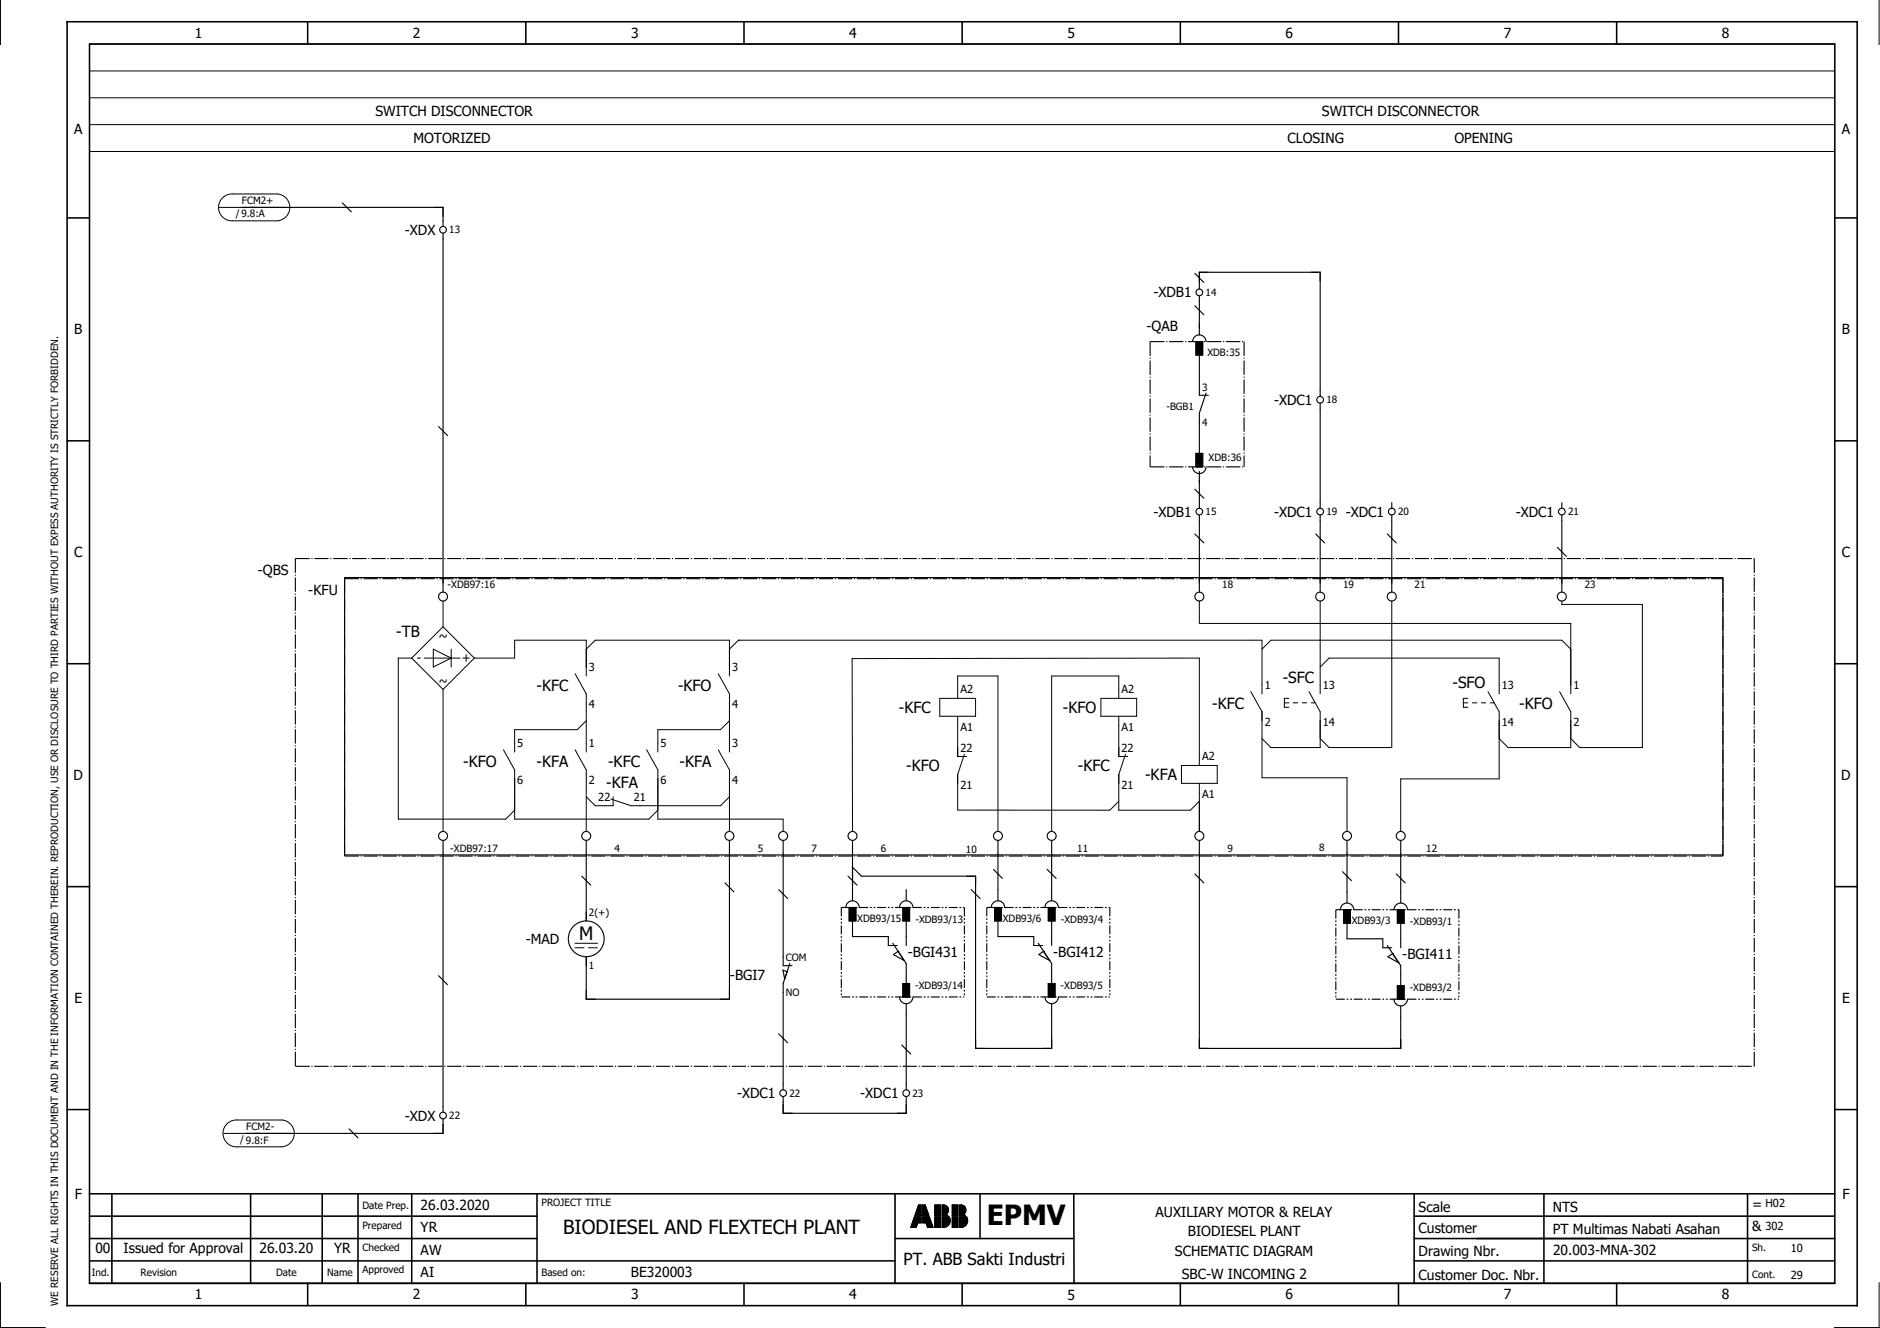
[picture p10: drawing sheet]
<svg xmlns="http://www.w3.org/2000/svg" width="297mm" height="210mm" viewBox="0 0 297 210" stroke-linecap="round" stroke-linejoin="round" font-family="sans-serif">
<g fill="none" stroke="#000" stroke-width=".25">
<path d="M10.6 3.4h282.8v203h-282.8zM14.1 7h275.8v195.8h-275.8zM48.6 3.4v3.6M83.1 3.4v3.6M117.6 3.4v3.6M152 3.4v3.6M186.5 3.4v3.6M221 3.4v3.6M255.4 3.4v3.6M10.6 34.4h3.5M289.9 34.4h3.5M10.6 69.7h3.5"/>
<path d="M289.9 69.7h3.5M10.6 104.9h3.5M289.9 104.9h3.5M10.6 140.1h3.5M289.9 140.1h3.5M10.6 175.4h3.5M289.9 175.4h3.5M14.1 195.8h70.7M14.1 188.7h275.8M14.1 192.2h70.7M14.1 199.3h127.3M17.7 188.7v14.1"/>
<path d="M39.6 188.7v14.1M50.9 188.7v14.1M56.6 188.7v14.1M65.1 188.7v14.1M84.8 188.7v14.1M141.4 195.8h28.3M141.4 188.7v14.2M154.8 188.7v7.1M169.7 188.7v14.2M223.4 195.8h66.5M223.4 188.7v14.1M223.4 192.2h66.5"/>
<path d="M223.4 199.3h66.5M243.9 188.7v14.1M276.1 188.7v14.2M14.1 202.9h275.8M48.6 202.8v3.6M83.1 202.8v3.6M117.6 202.8v3.6M152 202.8v3.6M186.5 202.8v3.6M221 202.8v3.6M255.4 202.8v3.6"/>
</g>
<g fill="none" stroke="#000" stroke-width=".16">
<path d="M.1 0v7M296.9 0v7M14.1 11.2h275.8M14.1 15.5h275.8M14.1 19.7h275.8M14.1 7h275.8M14.1 23.9h275.8M34.6 32.8h10.7M35.2 31.2l1-.5h.6h7a2.13 2.13 0 0 1 2 2.1 2.13 2.13 0 0 1-2 2.1h-7a2.12 2.12 0 0 1-2.1-1.3 2.12 2.12 0 0 1 .5-2.4zM70 95v4.1M70 99.1l-4.9 4.9M70 99.1l4.9 4.9"/>
<path d="M189.5 95v3.5h58.7v11.2M208.6 95v14.7M219.9 95v23.2h-9.9l-1.4-1.5M246.8 95v.5h12.7v22.7h-9.9l-1.4-1.5M65.1 104h-2.2v25.5h17l1.4-1.4M65.1 104l4.9 5M67 104h5.7M68.5 102.6l2.8 1.4-2.8 1.4zM70 109v22.4M71.3 102.6v2.8M74.9 104h6.4v-2.8h11.3v5.6M74.9 104l-4.9 5"/>
<path d="M79.5 118.5l1.8 3.2v7.8h21.2l1.4-1.4M90.9 106.5l1.7 3.2v9.2M90.9 118.5l1.7 3.2v9.7M92.6 113.9l-1.4 1.4h-9.9v3.6M92.6 102.6l1.4-1.4h21.3v5.6M102.2 118.5l1.7 3.2v7.8h19.8v1.9M113.5 106.5l1.8 3.2v9.2M113.5 118.5l1.8 3.2v9.7M115.3 113.9l-1.5 1.4h-9.9v3.6M116.7 101.2h.1M116.7 101.2h82.7v8.5M116.7 101.2l-1.4 1.4"/>
<path d="M148.5 110.4h5.6v2.8h-5.6zM151.3 110.4v-3.6h6.4v24.6M151.3 113.2v6.4h1.4M152.4 119.2l-1.1 3.2v5.7M173.9 110.4h5.7v2.8h-5.7zM176.8 110.4v-3.6h-10.6v24.6M176.8 113.2v6.4h1.4M177.8 119.2l-1 3.2v5.7h11.3l1.4-1.5M197.6 109.3l1.8 3.2v10.4h13.4v8.5M199.4 102.6l1.4-1.4h46l1.4 1.4M202.9 111.1h.7M203.6 110.4h-.7v1.4h.7"/>
<path d="M204.3 111.1h.8M205.8 111.1h.7M206.8 109.3l1.8 3.2v5.7h-7.8l-1.4-1.5M207.2 111.1h.6M208.6 105.4l1.4-1.4h26.9v5.7M231.2 111.1h.7M231.9 110.4h-.7v1.4h.7M232.6 111.1h.7M234 111.1h.7M235.1 109.3l1.8 3.2v10.6h-15.6v8.3M235.5 111.1h.6M246.4 109.3l1.8 3.2v5.7h-9.9l-1.4-1.5"/>
<path d="M92.6 125.9l1.4 1.5h2.9v-1.5M115.3 125.9l-1.5 1.5h-14.1l-3.2-1.1M176.8 126.6l-1.4 1.5-24-.1M186.7 121h5.6v2.8h-5.6zM189.5 121v-17l-54.9 .1 .1 27.3M189.5 123.8v7.6M90.9 149.1h3.5M90.9 149.8h1.4M93 149.8h1.4M35.4 179.1h10.6M35.9 177.6l1-.5 .6-.1h7a2.13 2.13 0 0 1 2 2.1 2.13 2.13 0 0 1-2 2.2h-7a2.12 2.12 0 0 1-2.1-1.3 2.12 2.12 0 0 1 .5-2.4zM143.9 193.9v.1"/>
<path d="M144 193.7v.3M144 193.6v.4M144.1 193.4v.6M144.1 193.3v.7M144.2 193.1v.9M144.3 193v1M144.3 192.8v1.2M144.4 192.6v1.4M144.4 192.5v1.5M144.5 192.3h1.1v1h-.6l-.2 .7h-.9zM144.5 192.3v1.7M144.6 192v.1"/>
<path d="M144.6 192.3v1.7M144.6 191.8v.3M144.7 191.7v.4M144.7 192.3v1.7M144.8 191.5v.6M144.8 192.3v1.7M144.8 191.4v.7M144.8 192.3v1.6M144.9 191.2v.9M144.9 192.3v1.4M144.9 191.1v1M144.9 192.3v1.3"/>
<path d="M145 190.9v1.2M145 192.3v1.1M145 190.7v1.4M145 192.3v1M145.1 190.6v1.5M145.1 192.3v1M145.1 190.5h.5v1.6h-1.1zM145.1 190.5v1.6M145.2 190.5v1.6M145.2 192.3v1M145.3 190.5v1.6M145.3 192.3v1"/>
<path d="M145.4 190.5v1.6M145.4 192.3v1M145.5 190.5v1.6M145.5 192.3v1M145.8 190.5h.4l.6 1.6h-1zM145.8 192.3h1l.6 1.7h-.9l-.2-.7h-.5zM145.8 190.5v1.6M145.8 192.3v1M145.9 190.5v1.6M145.9 192.3v1M146 190.5v1.6M146 192.3v1"/>
<path d="M146.1 190.5v1.6M146.1 192.3v1M146.2 190.5v1.6M146.2 192.3v1M146.2 190.6v1.5M146.3 190.8v1.3M146.3 192.3v1M146.4 190.9v1.2M146.4 192.3v1.2M146.4 191.1v1M146.4 192.3v1.3M146.5 191.2v.9"/>
<path d="M146.5 192.3v1.5M146.5 191.4v.7M146.5 192.3v1.6M146.6 191.6v.5M146.6 192.3v1.7M146.6 191.7v.4M146.7 191.9v.2M146.7 192.3v1.7M146.7 192v.1M146.8 192.3v1.7M146.8 192.4v1.6M146.9 192.5v1.5"/>
<path d="M147 192.7v1.3M147 192.8v1.2M147.1 193v1M147.1 193.1v.9M147.2 193.3v.7M147.2 193.5v.5M147.3 193.6v.4M147.3 193.8v.2M147.4 193.9v.1M147.7 190.5h.9v1.6h-.9zM147.7 192.3h.9v1.7h-.9zM147.7 190.5v1.6"/>
<path d="M147.7 192.3v1.7M147.8 190.5v1.6M147.8 192.3v1.7M147.9 190.5v1.6M147.9 192.3v1.7M148 190.5v1.6M148 192.3v1.7M148.1 190.5v1.6M148.1 192.3v1.7M148.2 190.5v1.6M148.2 192.3v1.7M148.3 190.5v1.6"/>
<path d="M148.3 192.3v1.7M148.4 190.5v1.6M148.4 192.3v1.7M148.5 190.5v1.6M148.5 192.3v1.7M148.6 190.5v1.6M148.6 192.3v1.7M148.8 190.5a.82 .82 0 0 1 1 .4 .82 .82 0 0 1-.3 1l.3 .2h-1zM148.9 190.5v1.6M148.9 192.3v1.7M149 190.5v1.6M149 192.3v1.7"/>
<path d="M149.1 190.5v1.6M149.1 192.3v1.7M149.2 190.5v1.6M149.2 192.3v1.7M149.3 190.5v1.6M149.3 192.3v1.7M149.4 190.5v1.6M149.4 192.3v1.6M149.5 190.6v1.5M149.5 192.3v1.6M149.6 190.6v1.3M149.6 192v.1"/>
<path d="M149.6 192.3v1.6M149.6 190.7v1.2M149.7 190.7v1.1M149.7 192v.1M149.7 192.3v1.5M149.7 190.8v.9M149.7 192.1h.1M149.8 190.9v.7M149.8 192.3v1.4M149.8 191v.5M149.9 192.3v1.3M150 192.3a1.06 1.06 0 0 1-.9 1.7"/>
<path d="M150 192.3h-1.2v1.7h.3M150 192.4v1.1M150.1 192.5v.9M150.1 192.7v.5M150.4 190.5h1v1.6h-1zM150.4 192.3h1v1.7h-1zM150.5 190.5v1.6M150.5 192.3v1.7M150.6 190.5v1.6M150.6 192.3v1.7M150.7 190.5v1.6M150.7 192.3v1.7"/>
<path d="M150.8 190.5v1.6M150.8 192.3v1.7M150.9 190.5v1.6M150.9 192.3v1.7M151 190.5v1.6M151 192.3v1.7M151.1 190.5v1.6M151.1 192.3v1.7M151.2 190.5v1.6M151.2 192.3v1.7M151.3 190.5v1.6M151.3 192.3v1.7"/>
<path d="M151.6 190.5a.82 .82 0 0 1 1 .4 .82 .82 0 0 1-.4 1l.3 .2h-.9zM151.7 190.5v1.6M151.7 192.3v1.7M151.8 190.5v1.6M151.8 192.3v1.7M151.9 190.5v1.6M151.9 192.3v1.7M152 190.5v1.6M152 192.3v1.7M152.1 190.5v1.6M152.1 192.3v1.7M152.2 190.5v1.6"/>
<path d="M152.2 192.3v1.6M152.3 190.6v1.5M152.3 192.3v1.6M152.3 190.6v1.3M152.3 192v.1M152.4 190.7v1.1M152.4 192v.1M152.4 192.3v1.6M152.4 192.3v1.5M152.5 190.8v.9M152.5 192.1h.1M152.5 192.3v1.5"/>
<path d="M152.5 190.9v.7M152.5 192.3v1.4M152.6 191v.5M152.6 192.3v1.4M152.7 192.3v1.3M152.7 192.3a1.06 1.06 0 0 1-.9 1.7M152.7 192.3h-1.1v1.7h.2M152.8 192.4v1.1M152.8 192.5v.9M152.9 192.7v.5M.1 202.8v7h7M296.9 202.8v7h-7.1"/>
</g>
<g fill="none" stroke="#000" stroke-width=".18">
<path d="M38.2 32.8h31.8v3M54.1 32.1l1.4 1.4M70 36.8v56.8M188.4 54a1.06 1.06 0 0 1 1.1-1.1 1.06 1.06 0 0 1 1.1 1.1M188.8 48.3l1.4 1.5M188.8 43.2l1.4 1.4M189 54h1v2.1h-1zM189.5 45.7v-2.7h19.1v19.7M189.5 46.7v6.2M189.5 56.1v6.4h1.4M69.3 67.4l1.4 1.4M188.4 73.8a1.06 1.06 0 0 0 1.1 1.1 1.06 1.06 0 0 0 1.1-1.1"/>
<path d="M188.8 77.3l1.4 1.4M189 71.7h1v2.1h-1zM189.5 74.5v5.8M190.6 62.1l-1.1 3.2v6.4M208.6 63.7v16.6M219.9 79.4v.9M246.8 79.4v.9M54.4 91.3h217.8v43.8h-217.8zM188.8 84.4l1.4 1.4M189.5 81.4v12.2M207.9 84.4l1.4 1.4M208.6 81.4v12.2"/>
<path d="M219.2 84.4l1.4 1.4M219.9 81.4v12.2M246.1 86.5l1.4 1.4M246.8 81.4v12.2M70 132.8v43M91.9 138.5l1.4 1.4M92.6 132.8v12.8M114.5 139.5l1.5 1.5M115.3 132.8v25.1h-22.7v-6.7M123.7 132.8v19.8h1.5M134 138.5l1.4 1.4M134.7 132.8v9.6"/>
<path d="M134.7 137.1l1.4 1.4h18v27.2h12.1v-7.1M157 137.4l1.4 1.4M157.7 132.8v9.6M165.5 137.4l1.4 1.4M166.2 132.8v9.6M188.8 138.1l1.4 1.4M189.5 132.8v32.9h31.8v-6.7M212.1 137.8l1.4 1.4M212.8 132.8v9.9M220.6 138.1l1.4 1.4M221.3 132.8v9.9M69.3 154.2l1.4 1.4"/>
<path d="M123 140.6l1.4 1.4M124.4 153.6l-.7-.3 .3 1.4M124.8 152.3l-1.1 3.2v16.8M133.6 143.4a1.06 1.06 0 0 1 1.1-1 1.06 1.06 0 0 1 1.1 1M134.2 143.4h1v2.2h-1zM134.7 145.6v2.4h5.7v1.4h1.4M141.1 149.1l2.1 3.2v3.5M141.2 150.9l.7-.5 1 1.4zM141.9 150.4h.1M142.1 157.6a1.06 1.06 0 0 0 1.1 1 1.06 1.06 0 0 0 1-1M142.1 143.4a1.06 1.06 0 0 1 1.1-1 1.06 1.06 0 0 1 1 1M142.7 155.5h1v2.1h-1z"/>
<path d="M142.7 143.4h1v2.2h-1zM143.2 140.6v1.8M143.2 145.6v3.8M143.2 158.6v13.7M153.4 140.6l1.4 1.4M156.6 143.4a1.06 1.06 0 0 1 1.1-1 1.06 1.06 0 0 1 1 1M157.1 143.4h1.1v2.2h-1.1zM157.7 145.6v2.4h5.6v1.4h1.4M164 149.1l2.2 3.2v3.5M164.1 150.9l.8-.5 1 1.4zM164.9 150.4h.1M165.1 157.6a1.06 1.06 0 0 0 1.1 1 1.06 1.06 0 0 0 1-1"/>
<path d="M165.1 143.4a1.06 1.06 0 0 1 1.1-1 1.06 1.06 0 0 1 1 1M165.6 155.5h1.1v2.1h-1.1zM165.6 143.4h1.1v2.2h-1.1zM166.2 145.6v3.8M211.8 143.8a1.06 1.06 0 0 1 1-1.1 1.06 1.06 0 0 1 1.1 1.1M212.3 143.8h1.1v2.1h-1.1zM212.8 145.9v2.5h5.7v1.4h1.4M219.2 149.4l2.1 3.2v3.6M219.3 151.2l.7-.5 1 1.5zM220 150.7h.1M220.3 157.9a1.06 1.06 0 0 0 1 1.1 1.06 1.06 0 0 0 1.1-1.1M220.3 143.8a1.06 1.06 0 0 1 1-1.1 1.06 1.06 0 0 1 1.1 1.1"/>
<path d="M220.8 155.8h1v2.1h-1zM220.8 143.8h1v2.1h-1zM221.3 145.9v3.9M55.2 178.4l1.4 1.5M70 176.8v2.3h-31.1M123 163.4l1.4 1.4M123.7 173.3v2.7h19.5v-2.7M142.5 165.2l1.4 1.4"/>
<circle cx="70" cy="36.3" r=".53"/>
<circle cx="189.5" cy="46.2" r=".53"/>
<circle cx="208.6" cy="63.2" r=".53"/>
<circle cx="70" cy="94.3" r=".71"/>
<circle cx="189.5" cy="80.9" r=".53"/>
<circle cx="189.5" cy="94.3" r=".71"/>
<circle cx="208.6" cy="80.9" r=".53"/>
<circle cx="208.6" cy="94.3" r=".71"/>
<circle cx="219.9" cy="80.9" r=".53"/>
<circle cx="219.9" cy="94.3" r=".71"/>
<circle cx="246.8" cy="80.9" r=".53"/>
<circle cx="246.8" cy="94.3" r=".71"/>
<circle cx="70" cy="132.1" r=".71"/>
<circle cx="92.6" cy="132.1" r=".71"/>
<circle cx="115.3" cy="132.1" r=".71"/>
<circle cx="123.7" cy="132.1" r=".71"/>
<circle cx="134.7" cy="132.1" r=".71"/>
<circle cx="157.7" cy="132.1" r=".71"/>
<circle cx="166.2" cy="132.1" r=".71"/>
<circle cx="189.5" cy="132.1" r=".71"/>
<circle cx="212.8" cy="132.1" r=".71"/>
<circle cx="221.3" cy="132.1" r=".71"/>
<circle cx="92.6" cy="148.4" r="2.83"/>
<circle cx="70" cy="176.3" r=".53"/>
<circle cx="123.7" cy="172.8" r=".53"/>
<circle cx="143.2" cy="172.8" r=".53"/>
</g>
<path d="M189 54h1v2.1h-1zM189 71.7h1v2.1h-1zM134.2 143.4h1v2.2h-1zM142.7 155.5h1v2.1h-1zM142.7 143.4h1v2.2h-1zM157.1 143.4h1.1v2.2h-1.1zM165.6 155.5h1.1v2.1h-1.1zM165.6 143.4h1.1v2.2h-1.1zM212.3 143.8h1.1v2.1h-1.1zM220.8 155.8h1v2.1h-1zM220.8 143.8h1v2.1h-1z" fill="#000" stroke="#000" stroke-width=".16"/>
<g fill="none" stroke="#000" stroke-width=".18" stroke-dasharray="2.3 .3 .2 .3" stroke-linecap="butt">
<path d="M181.7 54h14.9M181.7 54v19.8M196.6 54v19.8M181.7 73.8h14.9M46.7 88.3h230.5M46.7 88.3v80.2M54.4 91.5h217.8M54.4 91.5v43.8M272.2 91.5v43.8M277.2 88.3v80.2M54.4 135.3h217.8M142.7 157.6h1"/>
<path d="M165.6 157.6h1.1M220.8 157.9h1M46.7 168.5h230.5"/>
</g>
<path d="M132.9 157.6h19.5M132.9 143.4h19.5M132.9 143.4v14.2M152.4 143.4v14.2M155.9 157.6h19.5M155.9 143.4h19.5M155.9 143.4v14.2M175.4 143.4v14.2M211.1 157.9h19.4M211.1 143.8h19.4M211.1 143.8v14.1M230.5 143.8v14.1" fill="none" stroke="#000" stroke-width=".18" stroke-dasharray="1.4 .3 .3 .3 .3 .3" stroke-linecap="butt"/>
<text font-size="4.4" x="155.9" y="193.6">EPMV</text>
<text font-size="3.1" x="89" y="195.1">BIODIESEL AND FLEXTECH PLANT</text>
<text font-size="2.9" x="91.5" y="148.6">M</text>
<text font-size="2.6" x="142.8" y="200">PT. ABB Sakti Industri</text>
<g font-size="2.4">
<text x="62.6" y="100.7">-TB</text>
<text x="202.7" y="108">-SFC</text>
<text x="84.8" y="109.2">-KFC</text>
<text x="107.1" y="109.2">-KFO</text>
<text x="142" y="112.7">-KFC</text>
<text x="167.9" y="112.7">-KFO</text>
<text x="191.5" y="112">-KFC</text>
<text x="229.5" y="108.8">-SFO</text>
<text x="240.1" y="112">-KFO</text>
<text x="73.2" y="121.2">-KFO</text>
<text x="84.8" y="121.2">-KFA</text>
<text x="95.8" y="124.5">-KFA</text>
<text x="96.1" y="121.2">-KFC</text>
<text x="107.4" y="121.2">-KFA</text>
<text x="143.2" y="121.9">-KFO</text>
<text x="170.3" y="121.9">-KFC</text>
<text x="180.9" y="123.3">-KFA</text>
</g>
<g font-size="2.2">
<text x="30.8" y="6">1</text>
<text x="65.2" y="6">2</text>
<text x="99.7" y="6">3</text>
<text x="134.2" y="6">4</text>
<text x="168.7" y="6">5</text>
<text x="203.1" y="6">6</text>
<text x="237.6" y="6">7</text>
<text x="272.1" y="6">8</text>
<text x="11.7" y="21.2">A</text>
<text x="59.3" y="18.4">SWITCH DISCONNECTOR</text>
<text x="65.3" y="22.6">MOTORIZED</text>
<text x="203.4" y="22.6">CLOSING</text>
<text x="208.9" y="18.4">SWITCH DISCONNECTOR</text>
<text x="229.8" y="22.6">OPENING</text>
<text x="291" y="21.2">A</text>
<text x="64" y="37.1">-XDX</text>
<text x="182.2" y="47">-XDB1</text>
<text x="11.7" y="52.9">B</text>
<text x="181.2" y="52.3">-QAB</text>
<text x="291" y="52.9">B</text>
<text x="201.3" y="64">-XDC1</text>
<text x="182.2" y="81.7">-XDB1</text>
<text x="201.3" y="81.7">-XDC1</text>
<text x="212.6" y="81.7">-XDC1</text>
<text x="239.5" y="81.7">-XDC1</text>
<text x="11.7" y="88.1">C</text>
<text x="291" y="88.1">C</text>
<text x="40.7" y="90.8">-QBS</text>
<text x="48.7" y="94">-KFU</text>
<text x="11.6" y="123.3">D</text>
<text x="290.9" y="123.3">D</text>
<text x="83.1" y="149.2">-MAD</text>
<text x="115.3" y="154.8">-BGI7</text>
<text x="143.4" y="151.2">-BGI431</text>
<text x="166.4" y="151.2">-BGI412</text>
<text x="221.6" y="151.5">-BGI411</text>
<text x="11.8" y="158.6">E</text>
<text x="291.1" y="158.6">E</text>
<text x="116.5" y="173.6">-XDC1</text>
<text x="135.9" y="173.6">-XDC1</text>
<text x="64" y="177.1">-XDX</text>
<text x="11.8" y="189.5">F</text>
<text x="66.5" y="191.2">26.03.2020</text>
<text x="224.1" y="191.5">Scale</text>
<text x="245.4" y="191.5">NTS</text>
<text x="276.8" y="191.1">=</text>
<text x="291.1" y="189.5">F</text>
<text x="15.1" y="198">00</text>
<text x="19.5" y="198">Issued for Approval</text>
<text x="41" y="198">26.03.20</text>
<text x="52.8" y="198">YR</text>
<text x="66.5" y="194.8">YR</text>
<text x="182.6" y="192.3">AUXILIARY MOTOR &amp; RELAY</text>
<text x="187.7" y="195.4">BIODIESEL PLANT</text>
<text x="224.1" y="194.9">Customer</text>
<text x="245.4" y="195">PT Multimas Nabati Asahan</text>
<text x="276.8" y="194.6">&amp;</text>
<text x="66.5" y="198.3">AW</text>
<text x="66.5" y="201.8">AI</text>
<text x="99.7" y="201.8">BE320003</text>
<text x="185.6" y="198.6">SCHEMATIC DIAGRAM</text>
<text x="186.7" y="202.1">SBC-W INCOMING 2</text>
<text x="224.1" y="198.6">Drawing Nbr.</text>
<text x="224.1" y="202.3">Customer Doc. Nbr.</text>
<text x="245.4" y="198.3">20.003-MNA-302</text>
<text x="30.8" y="205.4">1</text>
<text x="65.2" y="205.4">2</text>
<text x="99.7" y="205.4">3</text>
<text x="134.2" y="205.4">4</text>
<text x="168.7" y="205.4">5</text>
<text x="203.1" y="205.4">6</text>
<text x="237.6" y="205.4">7</text>
<text x="272.1" y="205.4">8</text>
</g>
<g font-size="1.9">
<text x="69.3" y="101.2">~</text>
<text x="65.9" y="104.7">-</text>
<text x="73" y="104.7">+</text>
<text x="69.3" y="108.2">~</text>
</g>
<g font-size="1.8">
<text x="93.1" y="106.1">3</text>
<text x="115.7" y="106.1">3</text>
<text x="93.1" y="111.9">4</text>
<text x="115.7" y="111.9">4</text>
<text x="151.7" y="109.6">A2</text>
<text x="177.2" y="109.6">A2</text>
<text x="199.8" y="108.9">1</text>
<text x="209" y="108.9">13</text>
<text x="237.3" y="108.9">13</text>
<text x="248.6" y="108.9">1</text>
<text x="81.7" y="118.1">5</text>
<text x="93.1" y="118.1">1</text>
<text x="104.4" y="118.1">5</text>
<text x="115.7" y="118.1">3</text>
<text x="151.7" y="118.8">22</text>
<text x="151.7" y="115.5">A1</text>
<text x="177.2" y="118.8">22</text>
<text x="177.2" y="115.5">A1</text>
<text x="199.8" y="114.8">2</text>
<text x="209" y="114.8">14</text>
<text x="237.3" y="114.8">14</text>
<text x="248.6" y="114.8">2</text>
<text x="81.7" y="124">6</text>
<text x="93.1" y="124">2</text>
<text x="104.4" y="124">6</text>
<text x="115.7" y="124">4</text>
<text x="151.7" y="124.7">21</text>
<text x="177.2" y="124.7">21</text>
<text x="189.9" y="120.2">A2</text>
<text x="94.5" y="126.6">22</text>
<text x="100.1" y="126.6">21</text>
<text x="189.9" y="126.1">A1</text>
<text x="278.9" y="190.8">H02</text>
<text x="278.9" y="194.3">302</text>
<text x="282.9" y="197.9">10</text>
<text x="282.9" y="202.1">29</text>
</g>
<g font-size="1.6">
<text x="37.2" y="34.3">/ 9.8:A</text>
<text x="38.2" y="32.2">FCM2+</text>
<text x="71" y="36.9">13</text>
<text x="190.5" y="46.8">14</text>
<text x="190.8" y="56.3">XDB:35</text>
<text x="184.3" y="64.9">-BGB1</text>
<text x="189.9" y="61.7">3</text>
<text x="209.6" y="63.8">18</text>
<text x="189.9" y="67.3">4</text>
<text x="191" y="72.9">XDB:36</text>
<text x="190.5" y="81.4">15</text>
<text x="209.6" y="81.4">19</text>
<text x="220.9" y="81.4">20</text>
<text x="247.8" y="81.4">21</text>
<text x="70.7" y="92.9">-XDB97:16</text>
<text x="193.1" y="92.9">18</text>
<text x="212.2" y="92.9">19</text>
<text x="223.5" y="92.9">21</text>
<text x="250.4" y="92.9">23</text>
<text x="71.2" y="134.7">-XDB97:17</text>
<text x="97.1" y="134.7">4</text>
<text x="119.7" y="134.7">5</text>
<text x="128.2" y="134.7">7</text>
<text x="139.2" y="134.7">6</text>
<text x="152.6" y="134.8">10</text>
<text x="170.2" y="134.7">11</text>
<text x="194" y="134.7">9</text>
<text x="208.4" y="134.6">8</text>
<text x="225.4" y="134.7">12</text>
<text x="93.1" y="144.8">2(+)</text>
<text x="134.9" y="145.7">-XDB93/15</text>
<text x="144.6" y="145.8">-XDB93/13</text>
<text x="157.9" y="145.7">-XDB93/6</text>
<text x="167.6" y="145.8">-XDB93/4</text>
<text x="213" y="146.1">-XDB93/3</text>
<text x="222.8" y="146.2">-XDB93/1</text>
<text x="93.1" y="153.2">1</text>
<text x="124.2" y="151.9">COM</text>
<text x="124.2" y="157.5">NO</text>
<text x="144.6" y="156.3">-XDB93/14</text>
<text x="167.6" y="156.3">-XDB93/5</text>
<text x="222.7" y="156.7">-XDB93/2</text>
<text x="124.7" y="173.4">22</text>
<text x="144.2" y="173.4">23</text>
<text x="38.9" y="178.6">FCM2-</text>
<text x="71" y="176.9">22</text>
<text x="37.9" y="180.6">/ 9.8:F</text>
<text x="57.3" y="191">Date Prep.</text>
<text x="85.6" y="190.6">PROJECT TITLE</text>
<text x="57.3" y="194.2">Prepared</text>
<text x="57.3" y="197.8">Checked</text>
<text x="276.8" y="197.7">Sh.</text>
<text x="14.5" y="201.6">Ind.</text>
<text x="22.2" y="201.6">Revision</text>
<text x="43.6" y="201.6">Date</text>
<text x="51.7" y="201.6">Name</text>
<text x="57.3" y="201.3">Approved</text>
<text x="85.6" y="201.6">Based on:</text>
<text x="276.8" y="201.9">Cont.</text>
<text x="9.2" y="206.4" transform="rotate(-90 9.2 206.4)">WE RESERVE ALL RIGHTS IN THIS DOCUMENT AND IN THE INFORMATION CONTAINED THEREIN. REPRODUCTION, USE OR DISCLOSURE TO THIRD PARTIES WITHOUT EXPESS AUTHORITY IS STRICTLY FORBIDDEN.</text>
</g>
</svg>
